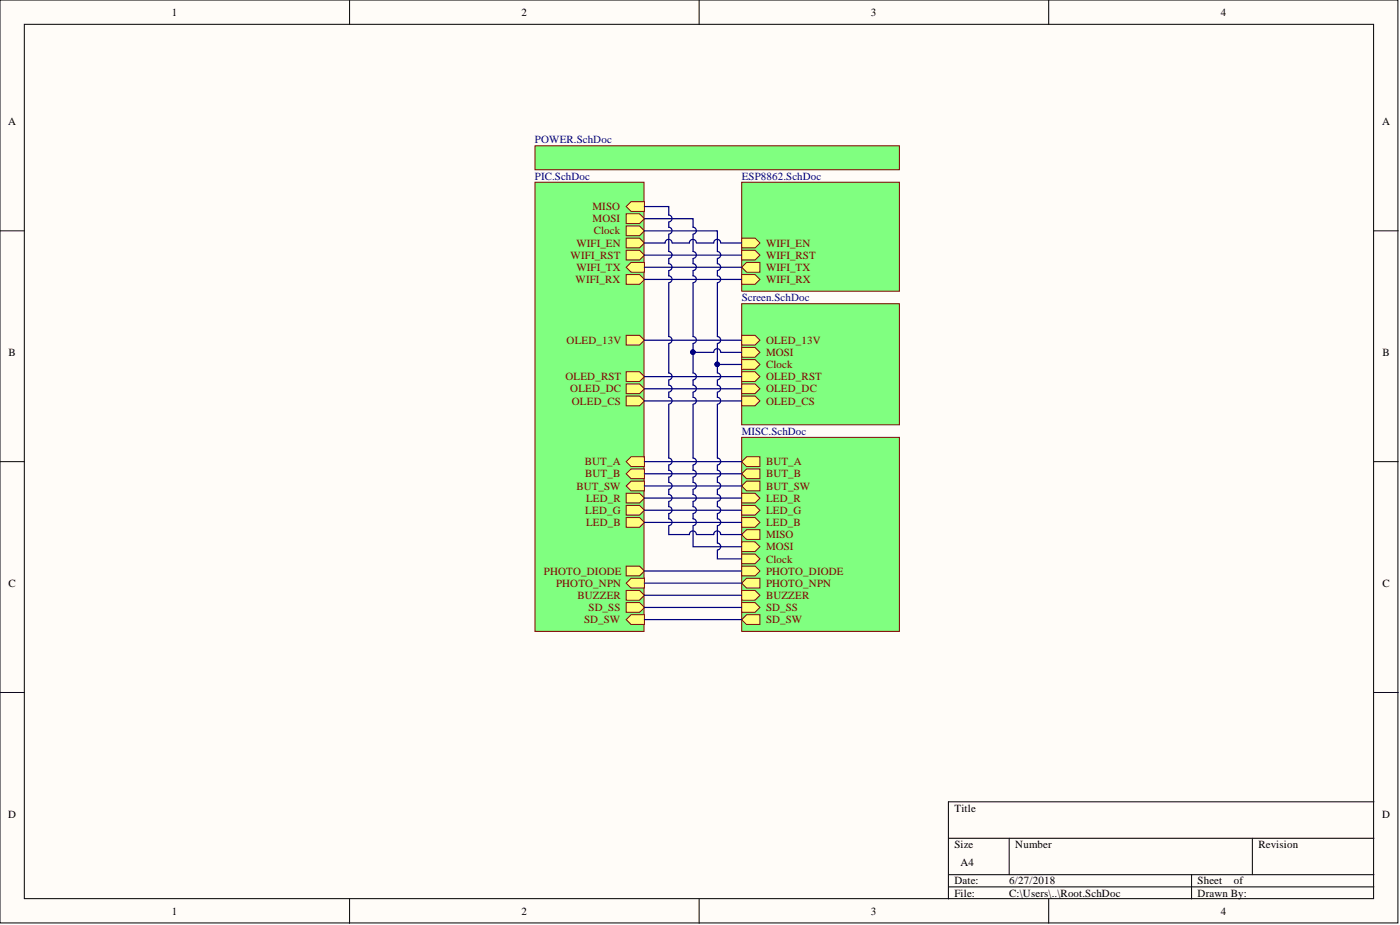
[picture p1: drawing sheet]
<svg xmlns="http://www.w3.org/2000/svg" width="292mm" height="193mm" viewBox="0 0 292 193" stroke-linecap="round" stroke-linejoin="round" font-family="sans-serif">
<g fill="#fffcf8" stroke="#000" stroke-width=".21">
<path d="M0 0h291.7v192.5h-291.7z"/>
<path d="M5.1 5.1h281.5v182.4h-281.5z"/>
</g>
<g fill="none" stroke="#000" stroke-width=".21">
<path d="M72.9 0v5.1M145.9 0v5.1M218.8 0v5.1M0 48.2h5.1M286.7 48.2h5M0 96.3h5.1M286.7 96.3h5M0 144.5h5.1M286.7 144.5h5M197.9 174.9h88.8M210.6 174.9v7.6M261.3 174.9v7.6"/>
<path d="M286.7 167.3h-88.8v20.2M72.9 187.5v5.1M145.9 187.5v5.1M197.9 182.5h88.8M197.9 185h88.8M218.8 187.5v5.1M248.6 182.5v5"/>
</g>
<path d="M154.7 38h33v22.8h-33z" fill="#80ff80" stroke="#800000" stroke-width=".21"/>
<path d="M154.7 55.8l1.1-1.1h2.8v2.1h-2.8z" fill-rule="evenodd" fill="#ffff80"/>
<path d="M154.7 55.8l1.1-1.1h2.8v2.1h-2.8z" fill="none" stroke="#800000" stroke-width=".21"/>
<path d="M154.7 57.3h2.8l1.1 1-1.1 1h-2.8z" fill-rule="evenodd" fill="#ffff80"/>
<path d="M154.7 57.3h2.8l1.1 1-1.1 1h-2.8z" fill="none" stroke="#800000" stroke-width=".21"/>
<path d="M154.7 52.2h2.8l1.1 1-1.1 1h-2.8z" fill-rule="evenodd" fill="#ffff80"/>
<path d="M154.7 52.2h2.8l1.1 1-1.1 1h-2.8z" fill="none" stroke="#800000" stroke-width=".21"/>
<path d="M154.7 49.7h2.8l1.1 1-1.1 1h-2.8z" fill-rule="evenodd" fill="#ffff80"/>
<path d="M154.7 49.7h2.8l1.1 1-1.1 1h-2.8z" fill="none" stroke="#800000" stroke-width=".21"/>
<path d="M154.7 91.2h33v40.5h-33z" fill="#80ff80" stroke="#800000" stroke-width=".21"/>
<path d="M154.7 96.3l1.1-1h2.8v2h-2.8z" fill-rule="evenodd" fill="#ffff80"/>
<path d="M154.7 96.3l1.1-1h2.8v2h-2.8z" fill="none" stroke="#800000" stroke-width=".21"/>
<path d="M154.7 98.8l1.1-1h2.8v2.1h-2.8z" fill-rule="evenodd" fill="#ffff80"/>
<path d="M154.7 98.8l1.1-1h2.8v2.1h-2.8z" fill="none" stroke="#800000" stroke-width=".21"/>
<path d="M154.7 101.4l1.1-1h2.8v2h-2.8z" fill-rule="evenodd" fill="#ffff80"/>
<path d="M154.7 101.4l1.1-1h2.8v2h-2.8z" fill="none" stroke="#800000" stroke-width=".21"/>
<path d="M154.7 102.9h2.8l1.1 1-1.1 1h-2.8z" fill-rule="evenodd" fill="#ffff80"/>
<path d="M154.7 102.9h2.8l1.1 1-1.1 1h-2.8z" fill="none" stroke="#800000" stroke-width=".21"/>
<path d="M154.7 105.4h2.8l1.1 1-1.1 1.1h-2.8z" fill-rule="evenodd" fill="#ffff80"/>
<path d="M154.7 105.4h2.8l1.1 1-1.1 1.1h-2.8z" fill="none" stroke="#800000" stroke-width=".21"/>
<path d="M154.7 108h2.8l1.1 1-1.1 1h-2.8z" fill-rule="evenodd" fill="#ffff80"/>
<path d="M154.7 108h2.8l1.1 1-1.1 1h-2.8z" fill="none" stroke="#800000" stroke-width=".21"/>
<path d="M154.7 125.7h2.8l1.1 1-1.1 1h-2.8z" fill-rule="evenodd" fill="#ffff80"/>
<path d="M154.7 125.7h2.8l1.1 1-1.1 1h-2.8z" fill="none" stroke="#800000" stroke-width=".21"/>
<path d="M154.7 111.5l1.1-1h2.8v2h-2.8z" fill-rule="evenodd" fill="#ffff80"/>
<path d="M154.7 111.5l1.1-1h2.8v2h-2.8z" fill="none" stroke="#800000" stroke-width=".21"/>
<path d="M154.7 113h2.8l1.1 1.1-1.1 1h-2.8z" fill-rule="evenodd" fill="#ffff80"/>
<path d="M154.7 113h2.8l1.1 1.1-1.1 1h-2.8z" fill="none" stroke="#800000" stroke-width=".21"/>
<path d="M154.7 115.6h2.8l1.1 1-1.1 1h-2.8z" fill-rule="evenodd" fill="#ffff80"/>
<path d="M154.7 115.6h2.8l1.1 1-1.1 1h-2.8z" fill="none" stroke="#800000" stroke-width=".21"/>
<path d="M154.7 118.1h2.8l1.1 1-1.1 1h-2.8z" fill-rule="evenodd" fill="#ffff80"/>
<path d="M154.7 118.1h2.8l1.1 1-1.1 1h-2.8z" fill="none" stroke="#800000" stroke-width=".21"/>
<path d="M154.7 121.7l1.1-1.1h2.8v2.1h-2.8z" fill-rule="evenodd" fill="#ffff80"/>
<path d="M154.7 121.7l1.1-1.1h2.8v2.1h-2.8z" fill="none" stroke="#800000" stroke-width=".21"/>
<path d="M154.7 123.2h2.8l1.1 1-1.1 1h-2.8z" fill-rule="evenodd" fill="#ffff80"/>
<path d="M154.7 123.2h2.8l1.1 1-1.1 1h-2.8z" fill="none" stroke="#800000" stroke-width=".21"/>
<path d="M154.7 129.3l1.1-1.1h2.8v2.1h-2.8z" fill-rule="evenodd" fill="#ffff80"/>
<path d="M154.7 129.3l1.1-1.1h2.8v2.1h-2.8z" fill="none" stroke="#800000" stroke-width=".21"/>
<path d="M111.6 38h22.8v93.7h-22.8z" fill="#80ff80" stroke="#800000" stroke-width=".21"/>
<path d="M130.6 77.6h2.8l1.1 1-1.1 1h-2.8z" fill-rule="evenodd" fill="#ffff80"/>
<path d="M130.6 77.6h2.8l1.1 1-1.1 1h-2.8z" fill="none" stroke="#800000" stroke-width=".21"/>
<path d="M130.6 70h2.8l1.1 1-1.1 1h-2.8z" fill-rule="evenodd" fill="#ffff80"/>
<path d="M130.6 70h2.8l1.1 1-1.1 1h-2.8z" fill="none" stroke="#800000" stroke-width=".21"/>
<path d="M130.6 123.2h2.8l1.1 1-1.1 1h-2.8z" fill-rule="evenodd" fill="#ffff80"/>
<path d="M130.6 123.2h2.8l1.1 1-1.1 1h-2.8z" fill="none" stroke="#800000" stroke-width=".21"/>
<path d="M130.6 43.1l1.1-1h2.8v2h-2.8z" fill-rule="evenodd" fill="#ffff80"/>
<path d="M130.6 43.1l1.1-1h2.8v2h-2.8z" fill="none" stroke="#800000" stroke-width=".21"/>
<path d="M130.6 44.6h2.8l1.1 1-1.1 1h-2.8z" fill-rule="evenodd" fill="#ffff80"/>
<path d="M130.6 44.6h2.8l1.1 1-1.1 1h-2.8z" fill="none" stroke="#800000" stroke-width=".21"/>
<path d="M130.6 125.7h2.8l1.1 1-1.1 1h-2.8z" fill-rule="evenodd" fill="#ffff80"/>
<path d="M130.6 125.7h2.8l1.1 1-1.1 1h-2.8z" fill="none" stroke="#800000" stroke-width=".21"/>
<path d="M130.6 80.1h2.8l1.1 1-1.1 1h-2.8z" fill-rule="evenodd" fill="#ffff80"/>
<path d="M130.6 80.1h2.8l1.1 1-1.1 1h-2.8z" fill="none" stroke="#800000" stroke-width=".21"/>
<path d="M130.6 82.6h2.8l1.1 1-1.1 1.1h-2.8z" fill-rule="evenodd" fill="#ffff80"/>
<path d="M130.6 82.6h2.8l1.1 1-1.1 1.1h-2.8z" fill="none" stroke="#800000" stroke-width=".21"/>
<path d="M130.6 52.2h2.8l1.1 1-1.1 1h-2.8z" fill-rule="evenodd" fill="#ffff80"/>
<path d="M130.6 52.2h2.8l1.1 1-1.1 1h-2.8z" fill="none" stroke="#800000" stroke-width=".21"/>
<path d="M130.6 102.9h2.8l1.1 1-1.1 1h-2.8z" fill-rule="evenodd" fill="#ffff80"/>
<path d="M130.6 102.9h2.8l1.1 1-1.1 1h-2.8z" fill="none" stroke="#800000" stroke-width=".21"/>
<path d="M130.6 108h2.8l1.1 1-1.1 1h-2.8z" fill-rule="evenodd" fill="#ffff80"/>
<path d="M130.6 108h2.8l1.1 1-1.1 1h-2.8z" fill="none" stroke="#800000" stroke-width=".21"/>
<path d="M130.6 105.4h2.8l1.1 1-1.1 1.1h-2.8z" fill-rule="evenodd" fill="#ffff80"/>
<path d="M130.6 105.4h2.8l1.1 1-1.1 1.1h-2.8z" fill="none" stroke="#800000" stroke-width=".21"/>
<path d="M130.6 118.1h2.8l1.1 1-1.1 1h-2.8z" fill-rule="evenodd" fill="#ffff80"/>
<path d="M130.6 118.1h2.8l1.1 1-1.1 1h-2.8z" fill="none" stroke="#800000" stroke-width=".21"/>
<path d="M130.6 96.3l1.1-1h2.8v2h-2.8z" fill-rule="evenodd" fill="#ffff80"/>
<path d="M130.6 96.3l1.1-1h2.8v2h-2.8z" fill="none" stroke="#800000" stroke-width=".21"/>
<path d="M130.6 129.3l1.1-1.1h2.8v2.1h-2.8z" fill-rule="evenodd" fill="#ffff80"/>
<path d="M130.6 129.3l1.1-1.1h2.8v2.1h-2.8z" fill="none" stroke="#800000" stroke-width=".21"/>
<path d="M130.6 47.1h2.8l1.1 1.1-1.1 1h-2.8z" fill-rule="evenodd" fill="#ffff80"/>
<path d="M130.6 47.1h2.8l1.1 1.1-1.1 1h-2.8z" fill="none" stroke="#800000" stroke-width=".21"/>
<path d="M130.6 101.4l1.1-1h2.8v2h-2.8z" fill-rule="evenodd" fill="#ffff80"/>
<path d="M130.6 101.4l1.1-1h2.8v2h-2.8z" fill="none" stroke="#800000" stroke-width=".21"/>
<path d="M130.6 98.8l1.1-1h2.8v2.1h-2.8z" fill-rule="evenodd" fill="#ffff80"/>
<path d="M130.6 98.8l1.1-1h2.8v2.1h-2.8z" fill="none" stroke="#800000" stroke-width=".21"/>
<path d="M130.6 57.3h2.8l1.1 1-1.1 1h-2.8z" fill-rule="evenodd" fill="#ffff80"/>
<path d="M130.6 57.3h2.8l1.1 1-1.1 1h-2.8z" fill="none" stroke="#800000" stroke-width=".21"/>
<path d="M130.6 55.8l1.1-1.1h2.8v2.1h-2.8z" fill-rule="evenodd" fill="#ffff80"/>
<path d="M130.6 55.8l1.1-1.1h2.8v2.1h-2.8z" fill="none" stroke="#800000" stroke-width=".21"/>
<path d="M130.6 121.7l1.1-1.1h2.8v2.1h-2.8z" fill-rule="evenodd" fill="#ffff80"/>
<path d="M130.6 121.7l1.1-1.1h2.8v2.1h-2.8z" fill="none" stroke="#800000" stroke-width=".21"/>
<path d="M130.6 49.7h2.8l1.1 1-1.1 1h-2.8z" fill-rule="evenodd" fill="#ffff80"/>
<path d="M130.6 49.7h2.8l1.1 1-1.1 1h-2.8z" fill="none" stroke="#800000" stroke-width=".21"/>
<g fill="#80ff80" stroke="#800000" stroke-width=".21">
<path d="M111.6 30.4h76.1v5h-76.1z"/>
<path d="M154.7 63.4h33v25.2h-33z"/>
</g>
<path d="M154.7 70h2.8l1.1 1-1.1 1h-2.8z" fill-rule="evenodd" fill="#ffff80"/>
<path d="M154.7 70h2.8l1.1 1-1.1 1h-2.8z" fill="none" stroke="#800000" stroke-width=".21"/>
<path d="M154.7 72.5h2.8l1.1 1-1.1 1h-2.8z" fill-rule="evenodd" fill="#ffff80"/>
<path d="M154.7 72.5h2.8l1.1 1-1.1 1h-2.8z" fill="none" stroke="#800000" stroke-width=".21"/>
<path d="M154.7 75h2.8l1.1 1-1.1 1h-2.8z" fill-rule="evenodd" fill="#ffff80"/>
<path d="M154.7 75h2.8l1.1 1-1.1 1h-2.8z" fill="none" stroke="#800000" stroke-width=".21"/>
<path d="M154.7 77.6h2.8l1.1 1-1.1 1h-2.8z" fill-rule="evenodd" fill="#ffff80"/>
<path d="M154.7 77.6h2.8l1.1 1-1.1 1h-2.8z" fill="none" stroke="#800000" stroke-width=".21"/>
<path d="M154.7 82.6h2.8l1.1 1-1.1 1.1h-2.8z" fill-rule="evenodd" fill="#ffff80"/>
<path d="M154.7 82.6h2.8l1.1 1-1.1 1.1h-2.8z" fill="none" stroke="#800000" stroke-width=".21"/>
<path d="M154.7 80.1h2.8l1.1 1-1.1 1h-2.8z" fill-rule="evenodd" fill="#ffff80"/>
<path d="M154.7 80.1h2.8l1.1 1-1.1 1h-2.8z" fill="none" stroke="#800000" stroke-width=".21"/>
<g fill="none" stroke="#000080" stroke-width=".25">
<path d="M134.5 48.2h15.2v4.3a.72 .72 0 0 1 .7 .7 .72 .72 0 0 1-.7 .7M134.5 45.6h10.1v1.8a.72 .72 0 0 1 .7 .7 .72 .72 0 0 1-.7 .7M134.5 43.1h5v1.8a.72 .72 0 0 1 .7 .7 .72 .72 0 0 1-.7 .7M134.5 53.2h20.2M134.5 55.8h20.2M134.5 58.3h20.2M139.5 46.4v1a.72 .72 0 0 1 .7 .7 .72 .72 0 0 1-.7 .7M139.5 48.9v3.6a.72 .72 0 0 1 .7 .7 .72 .72 0 0 1-.7 .7M139.5 54v1a.72 .72 0 0 1 .7 .7 .72 .72 0 0 1-.7 .7M139.5 56.5v1a.72 .72 0 0 1 .7 .8 .72 .72 0 0 1-.7 .7M139.5 59.1v11.1a.72 .72 0 0 1 .7 .7 .72 .72 0 0 1-.7 .8M140.2 50.7a.72 .72 0 0 0-.7-.8 .72 .72 0 0 0-.7 .8h-4.3"/>
<path d="M144.6 48.9v3.6a.72 .72 0 0 1 .7 .7 .72 .72 0 0 1-.7 .7M144.6 54v1a.72 .72 0 0 1 .7 .7 .72 .72 0 0 1-.7 .7M144.6 56.5v1a.72 .72 0 0 1 .7 .8 .72 .72 0 0 1-.7 .7M144.6 59.1v11.1a.72 .72 0 0 1 .7 .7 .72 .72 0 0 1-.7 .8M145.3 50.7a.72 .72 0 0 0-.7-.8 .72 .72 0 0 0-.8 .8h-3.5M149.7 54v1a.72 .72 0 0 1 .7 .7 .72 .72 0 0 1-.7 .7M149.7 56.5v1a.72 .72 0 0 1 .7 .8 .72 .72 0 0 1-.7 .7M149.7 59.1v11.1a.72 .72 0 0 1 .7 .7 .72 .72 0 0 1-.7 .8M150.4 50.7a.72 .72 0 0 0-.8-.8 .72 .72 0 0 0-.7 .8h-3.5M150.4 50.7h4.3M134.5 71h20.2M134.5 78.6h20.2"/>
<path d="M139.5 71.7v6.1a.72 .72 0 0 1 .7 .7 .72 .72 0 0 1-.7 .8M139.5 79.3v1a.72 .72 0 0 1 .7 .8 .72 .72 0 0 1-.7 .7M144.6 73.5v4.3a.72 .72 0 0 1 .7 .7 .72 .72 0 0 1-.7 .8M144.6 79.3v1a.72 .72 0 0 1 .7 .8 .72 .72 0 0 1-.7 .7M144.6 71.7v1.8h4.3a.72 .72 0 0 1 .7-.8 .72 .72 0 0 1 .8 .8M149.7 76v1.8a.72 .72 0 0 1 .7 .7 .72 .72 0 0 1-.7 .8M149.7 79.3v1a.72 .72 0 0 1 .7 .8 .72 .72 0 0 1-.7 .7M149.7 71.7v4.3h5M150.4 73.5h4.3M134.5 96.3h20.2M134.5 98.8h20.2M134.5 81.1h20.2"/>
<path d="M134.5 83.6h20.2M139.5 81.9v1a.72 .72 0 0 1 .7 .7 .72 .72 0 0 1-.7 .7M139.5 84.4v11.2a.72 .72 0 0 1 .7 .7 .72 .72 0 0 1-.7 .7M139.5 97.1v1a.72 .72 0 0 1 .7 .7 .72 .72 0 0 1-.7 .7M139.5 99.6v1a.72 .72 0 0 1 .7 .7 .72 .72 0 0 1-.7 .8M144.6 81.9v1a.72 .72 0 0 1 .7 .7 .72 .72 0 0 1-.7 .7M144.6 84.4v11.2a.72 .72 0 0 1 .7 .7 .72 .72 0 0 1-.7 .7M144.6 97.1v1a.72 .72 0 0 1 .7 .7 .72 .72 0 0 1-.7 .7M144.6 99.6v1a.72 .72 0 0 1 .7 .7 .72 .72 0 0 1-.7 .8M149.7 81.9v1a.72 .72 0 0 1 .7 .7 .72 .72 0 0 1-.7 .7M149.7 84.4v11.2a.72 .72 0 0 1 .7 .7 .72 .72 0 0 1-.7 .7M149.7 97.1v1a.72 .72 0 0 1 .7 .7 .72 .72 0 0 1-.7 .7"/>
<path d="M149.7 99.6v1a.72 .72 0 0 1 .7 .7 .72 .72 0 0 1-.7 .8M134.5 101.4h20.2M134.5 103.9h20.2M134.5 106.4h20.2M134.5 109h20.2M134.5 119.1h20.2M139.5 102.1v1.1a.72 .72 0 0 1 .7 .7 .72 .72 0 0 1-.7 .7M139.5 104.7v1a.72 .72 0 0 1 .7 .7 .72 .72 0 0 1-.7 .7M139.5 107.2v1a.72 .72 0 0 1 .7 .7 .72 .72 0 0 1-.7 .8M139.5 109.7v1.8h4.3a.72 .72 0 0 1 .8-.7 .72 .72 0 0 1 .7 .7M144.6 102.1v1.1a.72 .72 0 0 1 .7 .7 .72 .72 0 0 1-.7 .7M144.6 104.7v1a.72 .72 0 0 1 .7 .7 .72 .72 0 0 1-.7 .7"/>
<path d="M144.6 107.2v1a.72 .72 0 0 1 .7 .7 .72 .72 0 0 1-.7 .8M144.6 109.7v4.4h10.1M149.7 102.1v1.1a.72 .72 0 0 1 .7 .7 .72 .72 0 0 1-.7 .7M149.7 104.7v1a.72 .72 0 0 1 .7 .7 .72 .72 0 0 1-.7 .7M149.7 107.2v1a.72 .72 0 0 1 .7 .7 .72 .72 0 0 1-.7 .8M149.7 109.7v3.6a.72 .72 0 0 1 .7 .7 .72 .72 0 0 1-.7 .7M149.7 114.8v1.8h5M150.4 111.5a.72 .72 0 0 0-.8-.7 .72 .72 0 0 0-.7 .7h-3.5M150.4 111.5h4.3M134.5 121.7h20.2M134.5 124.2h20.2M134.5 126.7h20.2"/>
<path d="M134.5 129.3h20.2"/>
</g>
<g fill="#000080" stroke="#000080" stroke-width=".21">
<circle cx="144.6" cy="73.5" r=".47"/>
<circle cx="149.6" cy="76" r=".47"/>
</g>
<g font-size="2.3">
<text x="35.9" y="3.3">1</text>
<text x="108.8" y="3.3">2</text>
<text x="181.7" y="3.3">3</text>
<text x="254.7" y="3.3">4</text>
<text x="1.7" y="26.1">A</text>
<text x="288.4" y="26.1">A</text>
<text x="1.8" y="74.3">B</text>
<text x="288.4" y="74.3">B</text>
<text x="1.8" y="122.4">C</text>
<text x="288.4" y="122.4">C</text>
<text x="1.7" y="170.6">D</text>
<text x="199.1" y="169.3">Title</text>
<text x="288.4" y="170.6">D</text>
<text x="199.1" y="176.9">Size</text>
<text x="211.8" y="176.9">Number</text>
<text x="262.6" y="176.9">Revision</text>
<text x="199.1" y="184.5">Date:</text>
<text x="200.4" y="180.7">A4</text>
<text x="210.6" y="184.5">6/27/2018</text>
<text x="249.9" y="184.5">Sheet</text>
<text x="257.4" y="184.5">of</text>
<text x="35.9" y="190.8">1</text>
<text x="108.8" y="190.8">2</text>
<text x="181.7" y="190.8">3</text>
<text x="199.1" y="187">File:</text>
<text x="210.6" y="187">C:\Users\..\Root.SchDoc</text>
<text x="249.9" y="187">Drawn By:</text>
<text x="254.7" y="190.8">4</text>
</g>
<g font-size="2.3" fill="#000080">
<text x="111.6" y="29.9">POWER.SchDoc</text>
<text x="111.6" y="37.5">PIC.SchDoc</text>
<text x="154.7" y="37.5">ESP8862.SchDoc</text>
<text x="154.7" y="62.9">Screen.SchDoc</text>
<text x="154.7" y="90.7">MISC.SchDoc</text>
</g>
<g font-size="2.3" fill="#800000">
<text x="123.6" y="43.8">MISO</text>
<text x="123.6" y="46.4">MOSI</text>
<text x="119.1" y="54">WIFI_RST</text>
<text x="120.2" y="51.5">WIFI_EN</text>
<text x="123.9" y="48.9">Clock</text>
<text x="159.8" y="54">WIFI_RST</text>
<text x="159.8" y="51.5">WIFI_EN</text>
<text x="120.1" y="59.1">WIFI_RX</text>
<text x="120.2" y="56.5">WIFI_TX</text>
<text x="159.8" y="56.5">WIFI_TX</text>
<text x="159.8" y="59.1">WIFI_RX</text>
<text x="118.2" y="71.7">OLED_13V</text>
<text x="159.8" y="71.7">OLED_13V</text>
<text x="159.8" y="74.3">MOSI</text>
<text x="159.8" y="76.8">Clock</text>
<text x="118" y="79.3">OLED_RST</text>
<text x="119" y="81.9">OLED_DC</text>
<text x="159.8" y="79.3">OLED_RST</text>
<text x="159.8" y="81.9">OLED_DC</text>
<text x="119.3" y="84.4">OLED_CS</text>
<text x="159.8" y="84.4">OLED_CS</text>
<text x="122" y="97.1">BUT_A</text>
<text x="122.1" y="99.6">BUT_B</text>
<text x="159.8" y="97.1">BUT_A</text>
<text x="159.8" y="99.6">BUT_B</text>
<text x="120.2" y="102.1">BUT_SW</text>
<text x="122.1" y="107.2">LED_G</text>
<text x="122.3" y="104.7">LED_R</text>
<text x="159.8" y="102.1">BUT_SW</text>
<text x="159.8" y="104.7">LED_R</text>
<text x="159.8" y="107.2">LED_G</text>
<text x="122.3" y="109.7">LED_B</text>
<text x="159.8" y="109.7">LED_B</text>
<text x="159.8" y="112.3">MISO</text>
<text x="113.5" y="119.9">PHOTO_DIODE</text>
<text x="159.8" y="114.8">MOSI</text>
<text x="159.8" y="117.3">Clock</text>
<text x="159.8" y="119.9">PHOTO_DIODE</text>
<text x="116" y="122.4">PHOTO_NPN</text>
<text x="120.5" y="124.9">BUZZER</text>
<text x="159.8" y="122.4">PHOTO_NPN</text>
<text x="159.8" y="124.9">BUZZER</text>
<text x="121.9" y="130">SD_SW</text>
<text x="122.8" y="127.5">SD_SS</text>
<text x="159.8" y="127.5">SD_SS</text>
<text x="159.8" y="130">SD_SW</text>
</g>
</svg>
